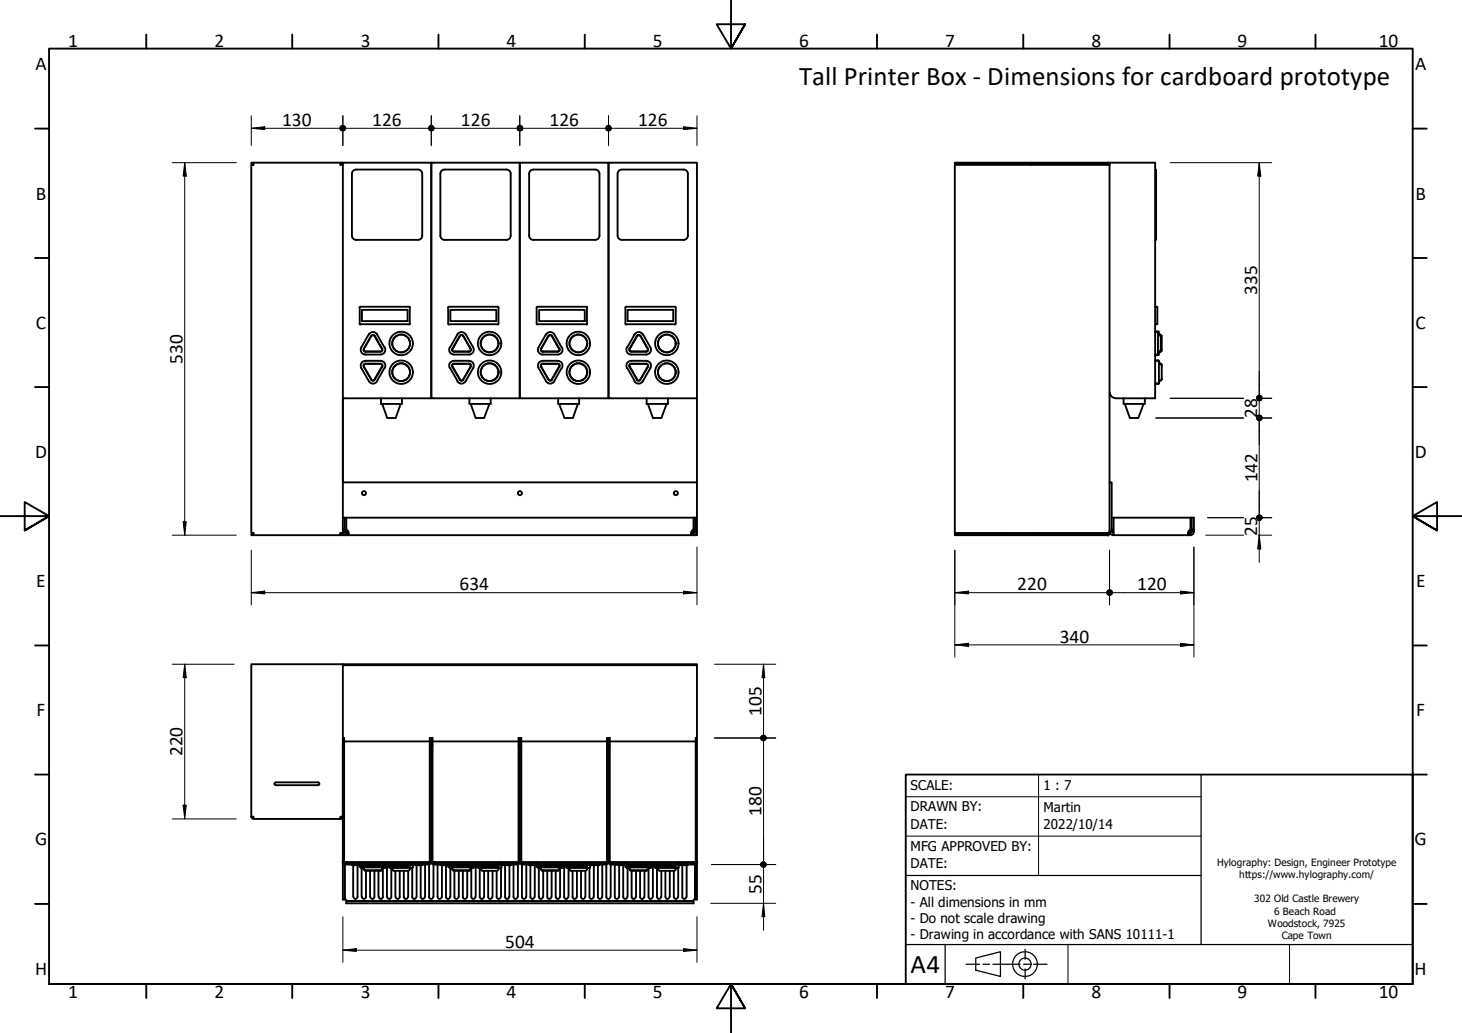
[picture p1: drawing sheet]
<svg xmlns="http://www.w3.org/2000/svg" width="297mm" height="210mm" viewBox="0 0 297 210" stroke-linecap="round" stroke-linejoin="round" font-family="sans-serif">
<!-- layer: Visible (Hylo) -->
<g fill="none" stroke="#000" stroke-width=".38">
<path d="M51.5 33.2h-.4v-.1h.4v.4h-.4v74.8h.4v.4M51.5 33.1h18.2M69.2 33.1v.4h.5M69.2 33.2h.5M69.7 33.1h17.9v47.8h-17.9zM71.5 35.3v12.6a.86 .86 0 0 0 .9 .8M72.3 34.5h12.6M72.4 34.5a.86 .86 0 0 0-.9 .8M84.9 34.5a.86 .86 0 0 1 .9 .8M85.8 35.3v12.6a.86 .86 0 0 1-.9 .8M87.6 33.1h18v47.8h-18zM89.5 35.3v12.6a.86 .86 0 0 0 .8 .8"/>
<path d="M90.3 34.5a.86 .86 0 0 0-.8 .8M90.4 34.5h12.5M102.9 34.5a.86 .86 0 0 1 .9 .8M103.8 35.3v12.6a.86 .86 0 0 1-.9 .8M105.6 33.1h18v47.8h-18zM107.5 35.3v12.6a.86 .86 0 0 0 .9 .8h12.5M120.9 34.5h-12.5a.86 .86 0 0 0-.9 .8M120.9 34.5a.86 .86 0 0 1 .9 .8M121.8 35.3v12.6a.86 .86 0 0 1-.9 .8M123.6 33.1h18v47.8h-18zM125.5 35.3v12.6a.86 .86 0 0 0 .8 .8M126.3 34.5a.86 .86 0 0 0-.8 .8"/>
<path d="M126.4 34.5h12.5a.86 .86 0 0 1 .9 .8M139.8 35.3v12.6a.86 .86 0 0 1-.9 .8h-12.5M194 33.5h31.4v74.8h-31.4zM194 33.1h31v.1h-31zM209.7 33.3l-.3 .2M225 33.1h9.7v47.8h-8.1M225 33.3l.2 .2M225 33.1l.4 .2 .1 .2M234.7 34.5h.2v14.2h-.2M72.3 48.7h12.6M90.4 48.7h12.5M73 65.8l.2 .1"/>
<path d="M73.1 62.5v3.3M73.2 65.9h9.9M73.4 70.6a.98 .98 0 0 0 .9 1.4M73.5 63h9.3v2.2h-9.3zM73.9 70.9v.4l.4 .2M74 70.9a.35 .35 0 0 0 .3 .5M74.2 71.4h3.1M74.2 73.9h3.1M74.2 72h3.1M74.2 73.3h3.1M74.2 71.5h3.1M74.3 73.9l-.3 .1-.1 .4 1.5 2.7-1.5-2.6"/>
<path d="M74.3 73.9a.35 .35 0 0 0-.3 .6M74.3 73.3a.98 .98 0 0 0-.9 1.5l1.5 2.6a.98 .98 0 0 0 1.7 .1M74.9 67.9l-1.5 2.7M74.9 68a.98 .98 0 0 1 1.7 0M75.4 77.2l.4 .2 .3-.2M75.4 68.3l.4-.3 .3 .3M75.4 68.2l-1.5 2.7M75.5 77.1a.35 .35 0 0 0 .6 0M75.5 68.3a.35 .35 0 0 1 .6 0M76.1 68.2l1.5 2.7a.35 .35 0 0 1-.3 .5M76.1 68.2l1.6 2.7M76.6 67.9l1.5 2.7"/>
<path d="M77.3 73.9a.35 .35 0 0 1 .3 .6l-1.5 2.6M77.3 73.9l.3 .1 .1 .4-1.6 2.7M77.3 73.3a.98 .98 0 0 1 .9 1.5M77.7 70.9v.4l-.4 .2M78.1 74.8l-1.5 2.6M78.2 70.6a.98 .98 0 0 1-.9 1.4M83.1 62.3h-9.9l-.2 .2M83.2 62.3l.1 .2M83.2 62.5v3.3M83.3 65.8l-.1 .1M91.2 65.9h10M91.2 62.3h10"/>
<path d="M91.2 62.3l-.1 .2v3.3l.1 .1M91.4 74.8a.98 .98 0 0 1 .9-1.5h3a.98 .98 0 0 1 .8 1.5l-1.5 2.6a.98 .98 0 0 1-1.7 .1M91.4 70.6a.98 .98 0 0 0 .8 1.4h3.1a.98 .98 0 0 0 .8-1.4M91.4 74.8l1.6 2.6M91.5 63h9.3v2.2h-9.3zM91.9 70.9v.4l.4 .2 3.1-.1 .3-.3-.1-.2M92.9 68a.98 .98 0 0 1 1.7 0M93 67.9l-1.6 2.7M93.4 77.2l.4 .2 .3-.2M93.4 68.3l.4-.3 .3 .3M93.4 68.2l-1.5 2.7M93.5 77.1a.35 .35 0 0 0 .6 0"/>
<path d="M93.5 68.3a.35 .35 0 0 1 .6 0M93.5 68.2l-1.6 2.7a.35 .35 0 0 0 .3 .5h3.1a.35 .35 0 0 0 .3-.5M94.1 68.2l1.5 2.7M94.6 67.9l1.5 2.7M95.6 74.5a.35 .35 0 0 0-.3-.6h-3l-.4 .2v.4l1.6 2.6M95.6 74.5l-1.5 2.6 1.5-2.6v-.4l-.3-.2h-3.1l-.3 .2v.4l1.5 2.6M101.1 62.3l.2 .2v3.3l-.2 .1M109.2 65.9h9.9M109.4 70.6a.98 .98 0 0 0 .9 1.4M109.5 63h9.3v2.2h-9.3zM109.9 70.9v.4l.4 .2M110 70.9a.35 .35 0 0 0 .3 .5"/>
<path d="M110.2 71.4h3.1M110.2 73.9h3.1M110.2 72h3.1M110.2 73.3h3.1M110.2 71.5h3.1M110.3 73.9a.35 .35 0 0 0-.3 .6M110.3 73.3a.98 .98 0 0 0-.9 1.5l1.5 2.6a.98 .98 0 0 0 1.7 .1M110.3 73.9l-.3 .1-.1 .4 1.5 2.7-1.5-2.6M110.9 67.9l-1.5 2.7M110.9 68a.98 .98 0 0 1 1.7 0M111.4 77.2l.4 .2 .3-.2M111.4 68.3l.4-.3 .3 .3"/>
<path d="M111.4 68.2l-1.5 2.7M111.5 77.1a.35 .35 0 0 0 .6 0M111.5 68.3a.35 .35 0 0 1 .6 0M112.1 68.2l1.5 2.7a.35 .35 0 0 1-.3 .5M112.1 68.2l1.6 2.7M112.6 67.9l1.5 2.7M113.3 73.9a.35 .35 0 0 1 .3 .6l-1.5 2.6M113.3 73.9l.3 .1 .1 .4-1.6 2.7M113.3 73.3a.98 .98 0 0 1 .9 1.5M113.7 70.9v.4l-.4 .2M114.1 74.8l-1.5 2.6M114.2 70.6a.98 .98 0 0 1-.9 1.4"/>
<path d="M119.1 62.3h-9.9l-.2 .2v3.3l.2 .1M119.2 62.3l.1 .2M119.3 62.5v3.3M119.3 65.8l-.1 .1M127.2 62.3h9.9l.2 .2v3.3l-.2 .1M127.2 65.9h10M127.2 62.3l-.1 .2v3.3l.1 .1M127.4 74.8a.98 .98 0 0 1 .9-1.5h3a.98 .98 0 0 1 .8 1.5M127.4 70.6a.98 .98 0 0 0 .8 1.4h3.1a.98 .98 0 0 0 .8-1.4M127.4 74.8l1.6 2.6M127.5 63h9.3v2.2h-9.3zM127.9 70.9v.4l.4 .2 3.1-.1 .3-.3-.1-.2"/>
<path d="M128.9 77.5a.98 .98 0 0 0 1.7 0M128.9 68a.98 .98 0 0 1 1.7 0M129 67.9l-1.6 2.7M129.4 77.2l.4 .2 .3-.2M129.4 68.3l.4-.3 .3 .3M129.4 68.2l-1.5 2.7M129.5 77.1a.35 .35 0 0 0 .6 0M129.5 68.3a.35 .35 0 0 1 .6 0M129.5 68.2l-1.6 2.7a.35 .35 0 0 0 .3 .5h3.1a.35 .35 0 0 0 .3-.5M130.1 68.2l1.5 2.7M130.6 67.9l1.5 2.7M131.6 74.5a.35 .35 0 0 0-.3-.6h-3l-.4 .2v.4l1.6 2.6"/>
<path d="M131.6 74.5l-1.5 2.6 1.5-2.6v-.4l-.3-.2h-3.1l-.3 .2v.4l1.5 2.6M132.1 74.8l-1.5 2.6M225.5 79.8a1.11 1.11 0 0 0 1.1 1.1M234.7 62.3h.4v3.6h-.4M234.7 73.3h.6l.2 .2M234.7 67.3h.6l.2 .2M234.7 72h.4M234.7 67.5h.4M234.7 77.9h.6M234.7 73.3h.6M235.2 67.5l.1 .1M235.3 67.6v4.3"/>
<path d="M235.3 71.4h.2M235.3 68h.2M235.3 73.2l.2 .1M235.3 71.9l-.1 .1M235.5 77.8l-.2 .1M235.5 72l-.2 .2h-.6M235.5 73.5v4.4l-.8 .1M235.5 73.9h.1M235.5 77.3h.1M235.5 68h.1M235.5 71.5h.1M235.5 67.5v.5"/>
<path d="M235.5 73.4v.1M235.5 73.8h.1M235.5 77.4h.1M235.5 68.1l.3 .4M235.7 73.9l.3 .4M235.7 68l.3 .3M235.7 73.8l.3 .4M235.8 68.4v2.7M235.8 71.1l-.3 .3v.6M236 68.4v2.8l-.3 .3M236 74.2v2.8l-.3 .4M236 77l-.3 .3"/>
<path d="M69.7 98h71.9v7.2M69.7 80.9v24.3M77.4 80.9v1.2h4.3v-1.2M77.7 82.1l1 2.8h1.7l1-2.8M95.4 80.9v1.2h4.3v-1.2M95.6 82.1l1 2.8h1.8l1-2.8M113.4 80.9v1.2h4.3v-1.2M113.6 82.1l1.1 2.8h1.7l1-2.8M131.4 80.9v1.2h4.3v-1.2M131.6 82.1l1.1 2.8h1.7l1-2.8M141.6 80.9v17.1M225.4 98h.5v10h-.5"/>
<path d="M228.3 80.9v1.2h4.3v-1.2M228.5 82.1l1.1 2.8h1.7l1-2.8M51.5 108.6h-.4v.1h.4M51.5 108.7h17.7M69.7 108v.3M69.7 108v.3h-.5v.4h.5v-.1h-.5M69.7 108a.67 .67 0 0 0 .7 .7v-.4M69.7 105.2v2.8h.3v-.4h-.3M69.7 105.2h.3v2.4M69.7 108.3v.3M69.8 108.6h-.1v.1h.4M70 105.2h71.2"/>
<path d="M70 107.4a.86 .86 0 0 0 .8 .9M70.1 108.7h71.1M70.2 108h-.2l.1 .2 .3 .1M70.4 105.2v2.4M70.4 107.6a.89 .89 0 0 1 .3 1.1v-.4M70.4 108.3h.3M70.4 108.2v.1M70.7 108.3h.1M140.5 108.3h.1M140.5 108a.53 .53 0 0 0 0 .7v-.4M140.5 108.3h.3M140.8 108.3v.4a.67 .67 0 0 0 .8-.7l-.1 .3"/>
<path d="M140.8 108.2v.1M140.9 107.6l-.4 .4M140.9 105.2v2.4M141 108h.2v.2l-.4 .1M141.2 105.2v2.8h.4v-.4h-.4M141.2 105.2h.4v2.4M141.2 107.4a.86 .86 0 0 1-.7 .9M141.4 108.6h.2v.1h-.4M141.6 108.3v.3M194 108.6h31v.1h-31zM194 108.3v.3M194.2 108.3v.3"/>
<path d="M204.7 108.3v.3M210.4 108.3v.3M225.2 108.3l-.2 .3M225.4 108a.79 .79 0 0 0 .8 .7M225.5 108.3l-.2 .4-.3 .1M225.9 108l.3 .3M225.9 107.4l.3 .7M225.9 105.2h.4M241.4 108.3h.1M241.8 108.3v.4M241.8 108.3h-.3v.4h.3M241.9 105.2h-15.6v3.5h15.2a.74 .74 0 0 1 .3-1.1"/>
<path d="M241.9 105.2h.7v2.4M241.9 105.2v2.4M242.1 107.6h.5v.4h-.5zM242.1 108v.2l-.3 .1M242.1 105.2v2.4M242.1 107.4a.86 .86 0 0 1-.7 .9M242.6 108a.67 .67 0 0 1-.8 .7M69.7 135.2h71.9v14.8M69.7 135h71.9v.2M56 159l-.2 .3 .2 .2M56.1 159h8.5M56.1 159.5h8.5"/>
<path d="M64.6 159l.3 .3-.3 .2M69.7 150h.2v25.2h17.4v-25.2h.3v1.4M69.7 151.4v31.4h.3v-7.1M69.9 150.7h17.4M87.9 150.7h17.4M105.6 151.4v-1.4h-.3v25.2h-17.4v-25.2h-.3v25.2M105.9 150.7h17.4M123.6 151.4v-1.4h-.3v25.2h-17.4v-25.2h-.3v25.2M123.9 150.7h17.5M51.1 166h.4v.4h17.7v-.4h.5M51.1 166v-31h18.6v31M51.1 165.9v.3l.4 .2"/>
<path d="M51.3 165.9l.2 .3M69.4 165.9l-.2 .3M69.6 175.1l.3 .5 .3 .1h16.9l.5-.3v-.3l.1 .3 .5 .3M69.7 165.9l-.1 .3-.4 .2M69.9 175.1l.2 .3h17l.2-.3M70 175.2v.2M70.2 175.2v.2M70.5 175.2v.2M71.5 175.7v.1h14.3v-.1M71.8 175.8v6.4M72.6 175.8v6.4M73.1 175.8v.3h10.1v-.3"/>
<path d="M73.1 175.2v.2M73.3 176.2l.1 .2 .1 5.8M73.4 176.4h.5M73.4 176.2l-.1-.1v.1M73.9 176.2l.1 .6 .3 .1M73.9 176.5l.4 .3M74.2 176.8h3.1M74.2 176.9h3.1M74.4 176.9v5.3M75.2 176.9v5.3M76.1 176.9v5.3M76.9 176.9v5.3"/>
<path d="M77.7 176.5l-.4 .3M77.7 176.2l-.1 .6-.3 .1M77.8 176.4v5.8M78.2 176.1v.1M78.3 176.1l-.2 .1h-4.7M78.3 176.2l-.2 .2h-.4M78.6 176.1v6.1M79.1 176.2l.1 .2h4.6v5.8M79.1 176.1v.1M79.5 176.4v5.8M79.7 176.4a.42 .42 0 0 0 .3 .5h2.9v5.3M80.3 176.9v5.3"/>
<path d="M81.2 176.9v5.3M82 176.9v5.3M83.2 176.4a.42 .42 0 0 1-.3 .5M83.2 175.2v.2M83.9 175.8v.4M83.9 176.2l-.2 .2M83.9 175.2v.2M84.6 175.8v6.4M85.5 175.8v6.4M86.4 175.7v6.5M87.1 175.2v.2M87.2 175.7v6.5"/>
<path d="M87.9 175.1l.3 .3v-.2M88.1 175.2v.2M88.1 175.7v6.5M88.1 175.7h17M88.1 175.4h17M88.5 175.2v.2M88.9 175.7v6.5M89.5 175.7v.1h14.3v-.1M89.8 175.8v6.4M90.6 175.8v6.4M91.1 175.8v.3h10.2v-.3M91.1 175.2v.2"/>
<path d="M91.2 176.1l.2 .1h4.7M91.2 176.2l.2 .2h.5M91.3 176.1v.1M91.5 176.4v5.8M91.9 176.2v.6l.4 .1h3l.3-.1v-.6M91.9 176.5l.2 .3h.2h3l.3-.3M92.3 176.9v5.3M93.2 176.9v5.3M94 176.9v5.3M94.9 176.9v5.3M95.6 176.4h.5M95.8 176.4v5.8"/>
<path d="M96.1 176.2l.2-.1v.1M96.3 176.2l-.2 .2M96.6 176.1v6.1M97.1 176.2l.2 .2M97.1 176.1v.1M97.5 176.4v5.8M97.7 176.4a.42 .42 0 0 0 .4 .5M98 176.9h2.9M98.4 176.9v5.3M99.2 176.9v5.3M100.1 176.9v5.3M100.9 176.9v5.3"/>
<path d="M101.3 176.4a.42 .42 0 0 1-.4 .5M101.3 175.2v.2M101.8 176.4v5.8M101.9 175.8v.4M101.9 175.2v.2M101.9 176.2l-.1 .2h-4.6M102.6 175.8v6.4M103.5 175.8v6.4M104.3 175.7v6.5M105 175.2v.2M105.2 175.7v6.5M105.3 175.1l-.2 .3"/>
<path d="M105.6 175.1l.3 .5 .2 .1h17M105.7 175.1l-.3 .5-.3 .1M105.9 175.1l.2 .3M106 175.2v.2M106 175.7v6.5M106.2 175.4h16.9M106.2 175.2v.2M106.5 175.2v.2M106.9 175.7v6.5M107.5 175.7v.1h14.3v-.1M107.8 175.8v6.4M108.6 175.8v6.4"/>
<path d="M109 175.8v.3h10.3v-.3M109 175.2v.2M109.3 176.2l.1 .2 .1 5.8M109.4 176.4h.5M109.4 176.2l-.1-.1v.1M109.9 176.2l.1 .6 .3 .1M109.9 176.5l.4 .3M110.2 176.8h3.1M110.2 176.9h3.1M110.4 176.9v5.3M111.2 176.9v5.3M112.1 176.9v5.3"/>
<path d="M112.9 176.9v5.3M113.7 176.2l-.1 .6-.3 .1M113.7 176.5l-.4 .3M113.8 176.4v5.8M114.2 176.1v.1M114.3 176.1l-.2 .1h-4.7M114.3 176.2l-.2 .2h-.4M114.6 176.1v6.1M115.1 176.2l.1 .2M115.1 176.1v.1M115.3 176.4h4.5v5.8M115.5 176.4v5.8"/>
<path d="M115.7 176.4a.42 .42 0 0 0 .3 .5h2.9v5.3M116.3 176.9v5.3M117.2 176.9v5.3M118 176.9v5.3M119.3 176.4a.42 .42 0 0 1-.4 .5M119.3 175.2v.2M119.9 175.2v.2M119.9 175.8v.4M119.9 176.2l-.2 .2M120.6 175.8v6.4M121.5 175.8v6.4M122.4 175.7v6.5"/>
<path d="M123.1 175.7l.3-.1 .2-.5 .3 .5 .3 .1M123.2 175.7v6.5M123.3 175.1l-.2 .3v-.2M123.6 175.2v-25.2h.3v25.2h17.5v-25.2h.2v32.8h-.4v-7.1M124 175.1l.2 .3v-.2M124.1 175.2v.2M124.1 175.7v6.5M124.5 175.2v.2M124.9 175.7v6.5M125.5 175.7v.1h14.3v-.1M125.8 175.8v6.4M126.6 175.8v6.4"/>
<path d="M127.1 175.8v.3h10.2v-.3M127.1 175.2v.2M127.3 176.2l.1 .2M127.4 176.2l-.1-.1v.1M127.4 176.2h4.7M127.4 176.4h.5M127.5 176.4v5.8M127.9 176.2v.6l.4 .1h3l.3-.1v-.6M127.9 176.5l.2 .3h.2h3l.3-.3M128.3 176.9v5.3M129.2 176.9v5.3M130 176.9v5.3"/>
<path d="M130.9 176.9v5.3M131.6 176.4h.5M131.8 176.4v5.8M132.1 176.2l.2-.1v.1M132.3 176.2l-.2 .2M132.7 176.1v6.1M133.1 176.2l.2 .2h4.4l.2-.2M133.1 176.1v.1M133.5 176.4v5.8M133.7 176.4a.42 .42 0 0 0 .4 .5M134 176.9h2.9v5.3M134.4 176.9v5.3"/>
<path d="M135.2 176.9v5.3M136.1 176.9v5.3M137.3 176.4a.42 .42 0 0 1-.4 .5M137.3 175.2v.2M137.8 176.4v5.8M137.9 175.8v.4M137.9 175.2v.2M138.6 175.8v6.4M139.5 175.8v6.4M141 175.2v.2M141.4 175.1l-.3 .3h-17M141.7 175.1l-.3 .5-.3 .1h-17"/>
<path d="M70 182.2a.86 .86 0 0 0 .9 .9M70.4 183.1h70.5v.5h-70.5zM71.8 182.2a.41 .41 0 0 0 .4 .5 .41 .41 0 0 0 .4-.5M73.5 182.2a.41 .41 0 0 0 .4 .5 .41 .41 0 0 0 .5-.5M75.2 182.2a.41 .41 0 0 0 .5 .5 .41 .41 0 0 0 .4-.5M77 182.2a.41 .41 0 0 0 .4 .5 .41 .41 0 0 0 .4-.5M78.7 182.2a.41 .41 0 0 0 .4 .5 .41 .41 0 0 0 .4-.5M80.4 182.2a.41 .41 0 0 0 .4 .5 .41 .41 0 0 0 .4-.5M82 182.2a.41 .41 0 0 0 .5 .5 .41 .41 0 0 0 .4-.5M83.8 182.2a.41 .41 0 0 0 .4 .5 .41 .41 0 0 0 .4-.5M85.5 182.2a.41 .41 0 0 0 .4 .5 .41 .41 0 0 0 .4-.5M87.2 182.2a.41 .41 0 0 0 .4 .5 .41 .41 0 0 0 .4-.5"/>
<path d="M88.9 182.2a.41 .41 0 0 0 .4 .5 .41 .41 0 0 0 .4-.5M90.6 182.2a.41 .41 0 0 0 .4 .5 .41 .41 0 0 0 .4-.5M92.3 182.2a.41 .41 0 0 0 .4 .5 .41 .41 0 0 0 .5-.5M94 182.2a.41 .41 0 0 0 .5 .5 .41 .41 0 0 0 .4-.5M95.8 182.2a.41 .41 0 0 0 .4 .5 .41 .41 0 0 0 .4-.5M97.5 182.2a.41 .41 0 0 0 .4 .5 .41 .41 0 0 0 .4-.5M99.2 182.2a.41 .41 0 0 0 .4 .5 .41 .41 0 0 0 .4-.5M100.9 182.2a.41 .41 0 0 0 .4 .5 .41 .41 0 0 0 .4-.5M102.6 182.2a.41 .41 0 0 0 .4 .5 .41 .41 0 0 0 .4-.5M104.3 182.2a.41 .41 0 0 0 .4 .5 .41 .41 0 0 0 .5-.5M106 182.2a.41 .41 0 0 0 .5 .5 .41 .41 0 0 0 .4-.5M107.8 182.2a.41 .41 0 0 0 .4 .5 .41 .41 0 0 0 .4-.5"/>
<path d="M109.5 182.2a.41 .41 0 0 0 .4 .5 .41 .41 0 0 0 .4-.5M111.2 182.2a.41 .41 0 0 0 .4 .5 .41 .41 0 0 0 .4-.5M112.9 182.2a.41 .41 0 0 0 .4 .5 .41 .41 0 0 0 .4-.5M114.6 182.2a.41 .41 0 0 0 .4 .5 .41 .41 0 0 0 .4-.5M116.3 182.2a.41 .41 0 0 0 .4 .5 .41 .41 0 0 0 .5-.5M118 182.2a.41 .41 0 0 0 .5 .5 .41 .41 0 0 0 .4-.5M119.8 182.2a.41 .41 0 0 0 .4 .5 .41 .41 0 0 0 .4-.5M121.5 182.2a.41 .41 0 0 0 .4 .5 .41 .41 0 0 0 .4-.5M123.2 182.2a.41 .41 0 0 0 .4 .5 .41 .41 0 0 0 .4-.5M124.9 182.2a.41 .41 0 0 0 .4 .5 .41 .41 0 0 0 .4-.5M126.6 182.2a.41 .41 0 0 0 .4 .5 .41 .41 0 0 0 .4-.5M128.3 182.2a.41 .41 0 0 0 .4 .5 .41 .41 0 0 0 .5-.5"/>
<path d="M130 182.2a.41 .41 0 0 0 .5 .5 .41 .41 0 0 0 .4-.5M131.8 182.2a.41 .41 0 0 0 .4 .5 .41 .41 0 0 0 .4-.5M133.5 182.2a.41 .41 0 0 0 .4 .5 .41 .41 0 0 0 .4-.5M135.2 182.2a.41 .41 0 0 0 .4 .5 .41 .41 0 0 0 .4-.5M136.9 182.2a.41 .41 0 0 0 .4 .5 .41 .41 0 0 0 .4-.5M138.6 182.2a.41 .41 0 0 0 .4 .5 .41 .41 0 0 0 .4-.5M141.2 182.3v.1M141.2 182.2a.86 .86 0 0 1-.8 .9"/>
<circle cx="81.5" cy="69.8" r="1.81"/>
<circle cx="81.5" cy="75.6" r="1.81"/>
<circle cx="81.5" cy="75.6" r="2.38"/>
<circle cx="81.5" cy="69.8" r="2.38"/>
<circle cx="99.5" cy="69.8" r="1.81"/>
<circle cx="99.5" cy="75.6" r="1.81"/>
<circle cx="99.5" cy="69.8" r="2.38"/>
<circle cx="99.5" cy="75.6" r="2.38"/>
<circle cx="117.5" cy="69.8" r="1.81"/>
<circle cx="117.5" cy="75.6" r="1.81"/>
<circle cx="117.5" cy="75.6" r="2.38"/>
<circle cx="117.5" cy="69.8" r="2.38"/>
<circle cx="135.5" cy="75.6" r="1.81"/>
<circle cx="135.5" cy="69.8" r="1.81"/>
<circle cx="135.5" cy="69.8" r="2.38"/>
<circle cx="135.5" cy="75.6" r="2.38"/>
<circle cx="73.9" cy="100.2" r=".41"/>
<circle cx="105.6" cy="100.2" r=".41"/>
<circle cx="137.3" cy="100.2" r=".41"/>
</g>
<!-- layer: Border (Hylo) -->
<g fill="none" stroke="#000" stroke-width=".38">
<path d="M148.5 -.1v10l-2.9-5h5.8l-2.9 5 2.9-5M29.7 7v2.9M59.4 7v2.9M89.1 7v2.9M118.8 7v2.9M178.2 7v2.9M207.9 7v2.9M237.6 7v2.9M267.3 7v2.9M7.1 26.1h2.9M287 26.1h2.9M7.1 52.4h2.9"/>
<path d="M287 52.4h2.9M7.1 78.6h2.9M287 78.6h2.9M0 104.9h10l-5-2.9v5.8l5-2.9-5 2.9M297 104.9h-10l5-2.9v5.8l-5-2.9 5 2.9M7.1 131.2h2.9M287 131.2h2.9M7.1 157.4h2.9M287 157.4h2.9M7.1 183.7h2.9M10 199.9v-190h277v190h-277h277M29.7 199.9v2.9"/>
<path d="M59.4 199.9v2.9M89.1 199.9v2.9M118.8 199.9v2.9M178.2 199.9v2.9M207.9 199.9v2.9M237.6 199.9v2.9M267.3 199.9v2.9M287 183.7h2.9M151.4 204.9l-2.9-5 2.9 5h-5.8l2.9-5v10"/>
</g>
<!-- layer: Title (Hylo) -->
<g fill="none" stroke="#000" stroke-width=".25">
<path d="M244 157.4v34.5M184 177.9h60M184 191.9h103M192 191.9v8M196.3 195.9h2.7M198.2 194.7l5.1-1.3v5l-5.1-1.3zM199.7 195.9h1.3M201.7 195.9h5.6M208 195.9h1.3M208.3 192.9v2M208.3 196.9v2M210 195.9h2.7"/>
<circle cx="208.2" cy="195.9" r="2.51"/>
<circle cx="208.2" cy="195.9" r="1.24"/>
</g>
<path d="M211 157.4v20.5M184 169.9h60M184 161.9h60M217 191.9v8M262 191.9v8" fill="none" stroke="#000" stroke-width=".2"/>
<path d="M184 157.4h103v42.5h-103z" fill="none" stroke="#000" stroke-width=".38"/>
<!-- layer: Dimension (Hylo) -->
<g fill="none" stroke="#000" stroke-width=".2">
<path d="M35 33.1h13M37.5 33.1l.3 2.7h-.6zM37.5 33.1v75.6M51.1 26.1l2.7-.3v.5zM51.1 26.1h17.9M51.1 23.5v6.1M69.7 23.5v6.1M70.3 26.1h16.6M87.6 23.5v6.1M88.3 26.1h16.7M105.6 23.5v6.1M106.3 26.1h16.6"/>
<path d="M123.6 23.5v6.1M124.3 26.1h17.3M138.9 25.8l2.7 .3-2.7 .2zM141.6 23.5v6.1M237.7 33.1h20.7M255.8 33.1l.4 2.7h-.7zM255.8 33.1v47.1M234.8 84.9h17.9M237.7 80.9h15M255.7 84.9h2.7M255.7 80.9h2.7M255.8 80.9v4"/>
<path d="M255.8 85.6v18.9M35 108.7h13M37.2 106h.6l-.3 2.7zM51.1 111.8v11.1M141.6 111.2v11.7M194 111.8v21.7M225.4 111.8v11.1M242.6 111.2v22.3M245 108.7h7.7M245.4 105.2h7.3M255.7 108.7h2.7M255.7 105.2h2.7"/>
<path d="M255.8 108.7l.4 2.8h-.7zM255.8 105.2v9.1M35 135h12.6M37.5 135l.3 2.7h-.6zM37.5 135v31.4M51.1 120.4l2.7-.3v.6zM51.1 120.4h90.5M138.9 120.1l2.7 .3-2.7 .3zM145.2 135h12.4M155.1 135l.3 2.7h-.6zM155.1 135v14.3M194 131l2.8-.3v.7z"/>
<path d="M194 120.4l2.8-.3v.6zM194 120.4h30.7M194 131h48.6M226.1 120.4h16.5M239.8 130.7l2.8 .3-2.8 .4zM239.8 120.1l2.8 .3-2.8 .3zM145.2 150h12.4M155.1 150.7v24.3M35 166.4h13M37.2 163.6h.6l-.3 2.8zM144.6 175.7h13M155.1 175.7v13.3"/>
<path d="M69.7 193.1l2.7-.3v.5zM69.7 186.3v9.3M69.7 193.1h71.9M138.9 192.8l2.7 .3-2.7 .2zM141.6 186.3v9.3M144.4 183.6h13.2M155.1 183.6l.3 2.7h-.6z"/>
</g>
<g fill="#000">
<path d="M37.5 33.1l.3 2.7h-.6z" fill-rule="evenodd"/>
<path d="M51.1 26.1l2.7-.3v.5z" fill-rule="evenodd"/>
<path d="M138.9 25.8l2.7 .3-2.7 .2z" fill-rule="evenodd"/>
<path d="M255.8 33.1l.4 2.7h-.7z" fill-rule="evenodd"/>
<path d="M37.2 106h.6l-.3 2.7z" fill-rule="evenodd"/>
<path d="M255.8 108.7l.4 2.8h-.7z" fill-rule="evenodd"/>
<path d="M37.5 135l.3 2.7h-.6z" fill-rule="evenodd"/>
<path d="M51.1 120.4l2.7-.3v.6z" fill-rule="evenodd"/>
<path d="M138.9 120.1l2.7 .3-2.7 .3z" fill-rule="evenodd"/>
<path d="M155.1 135l.3 2.7h-.6z" fill-rule="evenodd"/>
<path d="M194 131l2.8-.3v.7z" fill-rule="evenodd"/>
<path d="M194 120.4l2.8-.3v.6z" fill-rule="evenodd"/>
<path d="M239.8 130.7l2.8 .3-2.8 .4z" fill-rule="evenodd"/>
<path d="M239.8 120.1l2.8 .3-2.8 .3z" fill-rule="evenodd"/>
<path d="M37.2 163.6h.6l-.3 2.8z" fill-rule="evenodd"/>
<path d="M69.7 193.1l2.7-.3v.5z" fill-rule="evenodd"/>
<path d="M138.9 192.8l2.7 .3-2.7 .2z" fill-rule="evenodd"/>
<path d="M155.1 183.6l.3 2.7h-.6z" fill-rule="evenodd"/>
<circle cx="69.6" cy="26" r=".69"/>
<circle cx="87.6" cy="26" r=".69"/>
<circle cx="105.6" cy="26" r=".69"/>
<circle cx="105.7" cy="26" r=".69"/>
<circle cx="123.6" cy="26" r=".69"/>
<circle cx="255.9" cy="84.9" r=".69"/>
<circle cx="255.9" cy="80.9" r=".69"/>
<circle cx="255.9" cy="105.2" r=".69"/>
<circle cx="225.4" cy="120.4" r=".71"/>
<circle cx="225.4" cy="120.4" r=".69"/>
<circle cx="155.1" cy="149.9" r=".69"/>
<circle cx="155.1" cy="150" r=".69"/>
<circle cx="155.1" cy="175.7" r=".69"/>
</g>
<g font-size="5.5">
<text x="162.4" y="17.4">Tall Printer Box - Dimensions for cardboard prototype</text>
<text x="185" y="197.6">A4</text>
</g>
<g font-size="3.9">
<text x="13.8" y="9.5">1</text>
<text x="43.6" y="9.5">2</text>
<text x="73.3" y="9.5">3</text>
<text x="102.9" y="9.5">4</text>
<text x="132.7" y="9.5">5</text>
<text x="162.4" y="9.5">6</text>
<text x="192" y="9.5">7</text>
<text x="221.7" y="9.5">8</text>
<text x="251.5" y="9.5">9</text>
<text x="280.2" y="9.5">10</text>
<text x="7.2" y="14.3">A</text>
<text x="287.5" y="14.3">A</text>
<text x="57.3" y="25.6">130</text>
<text x="75.6" y="25.6">126</text>
<text x="93.7" y="25.6">126</text>
<text x="111.6" y="25.6">126</text>
<text x="129.7" y="25.6">126</text>
<text x="7.3" y="40.5">B</text>
<text x="287.6" y="40.5">B</text>
<text x="255.4" y="60" transform="rotate(-90 255.4 60)">335</text>
<text x="7.3" y="66.8">C</text>
<text x="287.6" y="66.8">C</text>
<text x="37.1" y="73.9" transform="rotate(-90 37.1 73.9)">530</text>
<text x="255.4" y="84.9" transform="rotate(-90 255.4 84.9)">28</text>
<text x="7.1" y="93">D</text>
<text x="287.5" y="93">D</text>
<text x="255.5" y="98" transform="rotate(-90 255.5 98)">142</text>
<text x="255.4" y="109" transform="rotate(-90 255.4 109)">25</text>
<text x="7.4" y="119.3">E</text>
<text x="93.3" y="120">634</text>
<text x="206.7" y="120">220</text>
<text x="231" y="120">120</text>
<text x="287.7" y="119.3">E</text>
<text x="215.3" y="130.6">340</text>
<text x="7.4" y="145.5">F</text>
<text x="154.7" y="145.5" transform="rotate(-90 154.7 145.5)">105</text>
<text x="287.7" y="145.5">F</text>
<text x="37.1" y="153.6" transform="rotate(-90 37.1 153.6)">220</text>
<text x="154.7" y="165.8" transform="rotate(-90 154.7 165.8)">180</text>
<text x="7.1" y="171.8">G</text>
<text x="287.4" y="171.8">G</text>
<text x="154.7" y="181.6" transform="rotate(-90 154.7 181.6)">55</text>
<text x="102.6" y="192.6">504</text>
<text x="7.1" y="198">H</text>
<text x="13.8" y="202.8">1</text>
<text x="43.6" y="202.8">2</text>
<text x="73.3" y="202.8">3</text>
<text x="102.9" y="202.8">4</text>
<text x="132.7" y="202.8">5</text>
<text x="162.4" y="202.8">6</text>
<text x="192" y="202.8">7</text>
<text x="221.7" y="202.8">8</text>
<text x="251.5" y="202.8">9</text>
<text x="280.2" y="202.8">10</text>
<text x="287.4" y="198">H</text>
</g>
<g font-size="2.7">
<text x="185" y="160.4">SCALE:</text>
<text x="212" y="160.4">1 : 7</text>
<text x="185" y="164.9">DRAWN BY:</text>
<text x="212" y="164.9">Martin</text>
<text x="185" y="168.4">DATE:</text>
<text x="185" y="172.9">MFG APPROVED BY:</text>
<text x="212" y="168.5">2022/10/14</text>
<text x="185" y="176.4">DATE:</text>
<text x="185" y="180.9">NOTES:</text>
<text x="185" y="184.2">- All dimensions in mm</text>
<text x="185" y="187.6">- Do not scale drawing</text>
<text x="185" y="190.9">- Drawing in accordance with SANS 10111-1</text>
</g>
<g font-size="2">
<text x="247.3" y="176">Hylography: Design, Engineer Prototype</text>
<text x="251.8" y="178.5">https://www.hylography.com/</text>
<text x="254.8" y="183.4">302 Old Castle Brewery</text>
<text x="258.9" y="185.8">6 Beach Road</text>
<text x="257.6" y="188.3">Woodstock, 7925</text>
<text x="260.4" y="190.8">Cape Town</text>
</g>
</svg>
